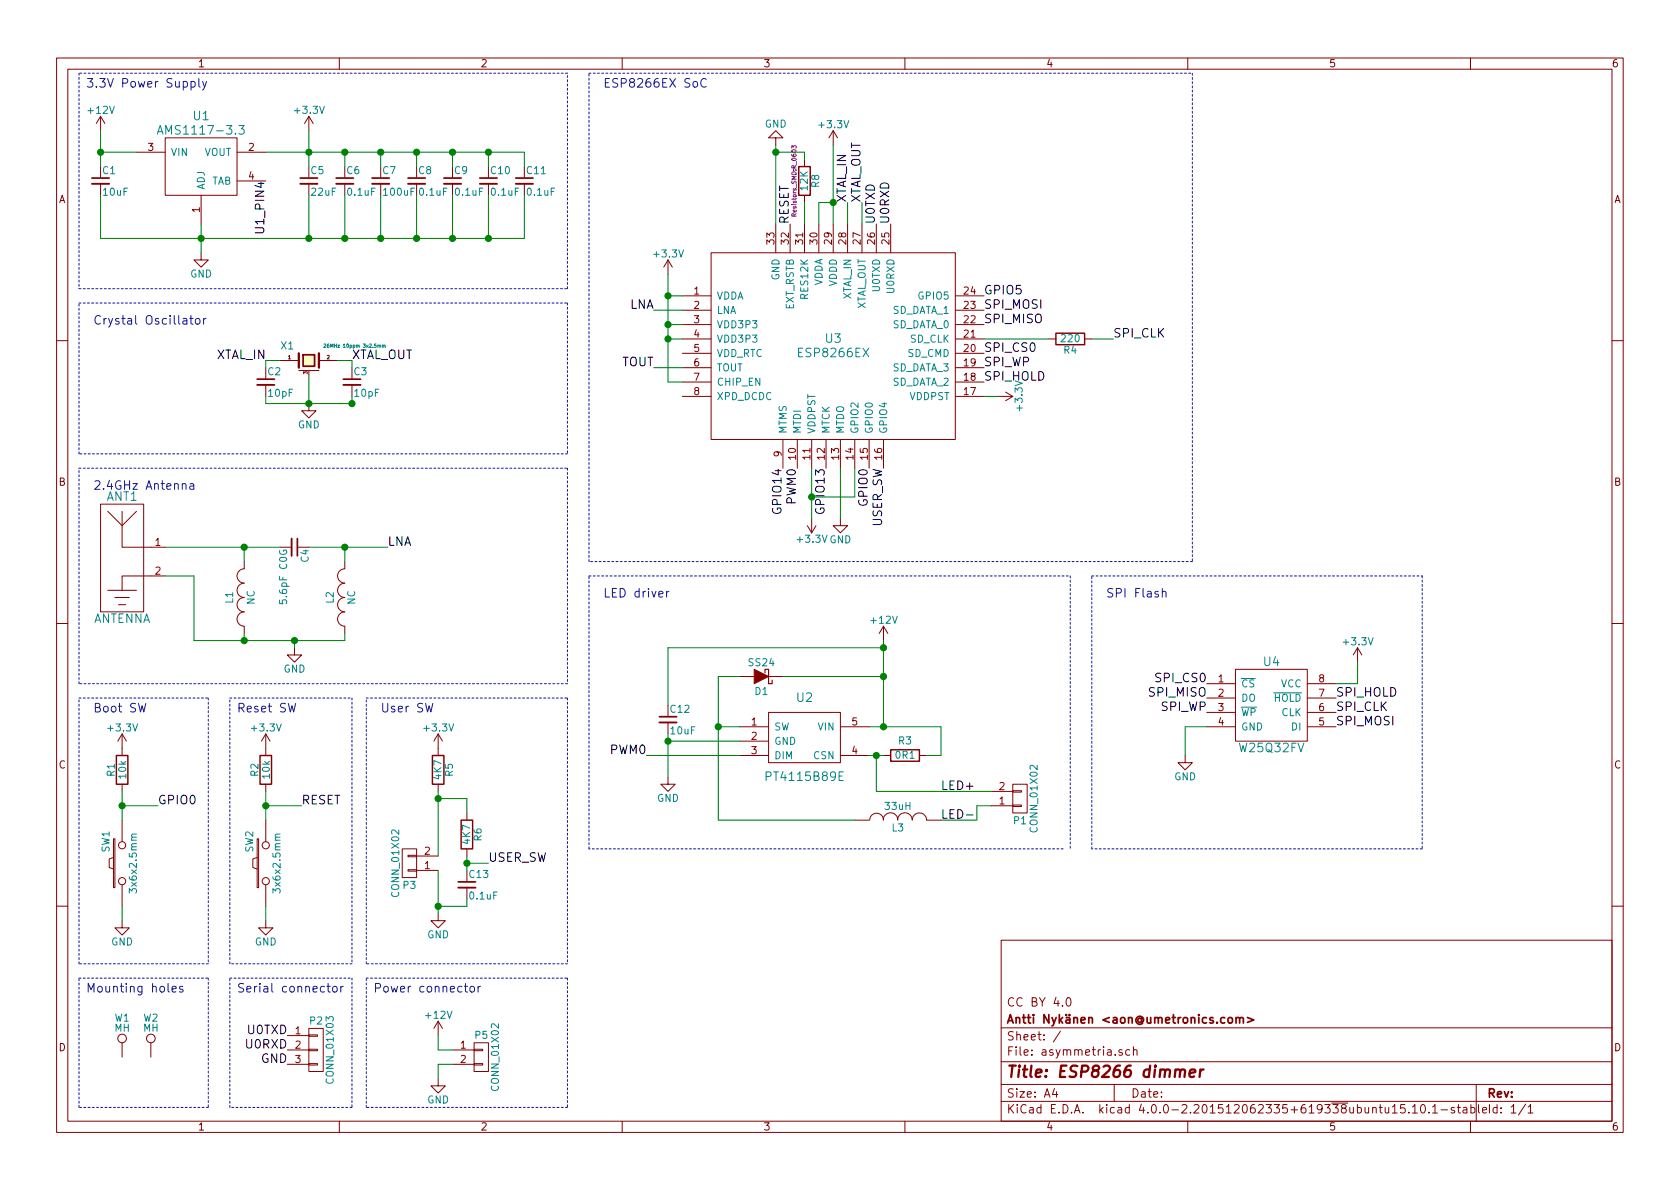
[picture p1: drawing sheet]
<svg xmlns="http://www.w3.org/2000/svg" width="297mm" height="210mm" viewBox="0 0 297 210" stroke-linecap="round" stroke-linejoin="round" font-family="sans-serif">
<g fill="none" stroke="#840000" stroke-width=".18">
<path d="M10 10.3h277v189.9h-277zM12 12.2h273v186.1h-273zM60 10.3v1.9M110 10.3v1.9M160 10.3v1.9M210 10.3v1.9M260 10.3v1.9M17.8 20.6l-.8 1.2M17.8 20.6v2.5M17.8 32.5v2M17.8 20.6l.7 1.2M24.1 26.9h5.1"/>
<path d="M29.2 24.4h12.7v10.1h-12.7zM35.6 34.5v5.1M41.9 26.9h5.1M41.9 32h5.1M54.6 20.6l-.8 1.2M54.6 20.6v2.5M54.6 32.5v2M54.6 20.6l.8 1.2M61 32.5v2M67.3 32.5v2M73.7 32.5v2M80 32.5v2"/>
<path d="M86.4 32.5v2M92.7 32.5v2M137.2 24.4h1.2l-1.2-1.3-1.3 1.3h1.3v1.2M137.2 39.6v5.1M139.7 39.6v5.1M142.2 28.2v1.3M142.2 34.5v1.3M142.2 39.6v5.1M144.8 39.6v5.1M147.3 23.1v2.5M147.3 39.6v5.1M147.3 23.1l-.7 1.3"/>
<path d="M147.3 23.1l.8 1.3M149.9 39.6v5.1M152.4 39.6v5.1M154.9 39.6v5.1M157.5 39.6v5.1M35.6 44.7v1.3h1.2l-1.2 1.2-1.3-1.2h1.3M118.1 46l-.8 1.2M118.1 46v2.5M118.1 46l.8 1.2M120.6 52.3h5.1M120.6 54.9h5.1M120.6 57.4h5.1"/>
<path d="M120.6 59.9h5.1M125.7 44.7h43.2v33h-43.2zM168.9 52.3h5.1M168.9 54.9h5.1M168.9 57.4h5.1M168.9 59.9h5.1M185.4 59.9h1.3M191.8 59.9h1.2M10 60.2h2M47 68.1v2M49.5 63.7h3.3M52.8 65.5h3.6"/>
<path d="M54.6 71.4v1.2h1.3l-1.3 1.3-1.3-1.3h1.3M56.4 63.7h3.3M62.2 68.1v2M120.6 62.5h5.1M120.6 65h5.1M120.6 67.6h5.1M120.6 70.1h5.1M138.4 77.7v5.1M141 77.7v5.1M143.5 77.7v5.1M146 77.7v5.1M148.6 77.7v5.1"/>
<path d="M151.1 77.7v5.1M153.7 77.7v5.1M156.2 77.7v5.1M168.9 62.5h5.1M168.9 65h5.1M168.9 67.6h5.1M168.9 70.1h5.1M176.5 70.1h2.6M177.8 69.3l1.3 .8M179.1 70.1l-1.3 .8M285 60.2h2M17.8 89.1h7.6v19.1h-7.6z"/>
<path d="M19 90.4l2.6 2.6v3.8h7.6M21.6 90.4v2.6l2.5-2.6M43.2 99.3v1.3a1.27 1.27 0 0 0-1.3 1.2 1.27 1.27 0 0 0 1.3 1.3 1.27 1.27 0 0 0-1.3 1.3 1.27 1.27 0 0 0 1.3 1.3 1.27 1.27 0 0 0-1.3 1.2 1.27 1.27 0 0 0 1.3 1.3 1.27 1.27 0 0 0-1.3 1.3 1.27 1.27 0 0 0 1.3 1.2v1.3M49.5 96.8h2.1M61 99.3v1.3a1.27 1.27 0 0 0-1.3 1.2 1.27 1.27 0 0 0 1.3 1.3 1.27 1.27 0 0 0-1.3 1.3 1.27 1.27 0 0 0 1.3 1.3 1.27 1.27 0 0 0-1.3 1.2 1.27 1.27 0 0 0 1.3 1.3 1.27 1.27 0 0 0-1.3 1.3 1.27 1.27 0 0 0 1.3 1.2v1.3M142.7 93l.8 1.2M143.5 91.7v2.5M144.3 93l-.8 1.2M148.6 91.7v1.3h1.3l-1.3 1.2-1.3-1.2h1.3M10 110.3h2M19 104.4h5.1M20.3 105.7h2.6"/>
<path d="M21 106.9h1.2M29.2 101.8h-7.6v2.6M52.1 114.5v1.3h1.2l-1.2 1.3-1.3-1.3h1.3M130.8 119.6h2.5M135.9 119.6h2.5M156.2 110.7v2.6M156.2 110.7l-.8 1.3M156.2 110.7l.8 1.3M218.4 118.4h12.7v12.7h-12.7zM240 114.5l-.7 1.3M240 114.5v2.6M240 114.5l.8 1.3"/>
<path d="M285 110.3h2M21.6 129.8v3.8M21.6 138.7v1.2M21.6 129.8l-.8 1.3M21.6 129.8l.8 1.3M47 129.8v3.8M47 138.7v1.2M47 129.8l-.8 1.3M47 129.8l.8 1.3M77.5 129.8v3.8M77.5 138.7v1.2M77.5 129.8l-.8 1.3"/>
<path d="M77.5 129.8l.7 1.3M118.1 137.4v1.3h1.3l-1.3 1.2-1.3-1.2h1.3M118.1 127.8v2M130.8 128.5h5.1M130.8 131.1h5.1M130.8 133.6h5.1M135.9 126h12.7v8.9h-12.7zM148.6 128.5h5.1M148.6 133.6h5.1M156.2 133.6h1.3M162.6 133.6h1.2M175.3 139.9h3.8"/>
<path d="M179.1 139.8h1.5v.3h-1.5zM179.1 138.7h2.5v5.1h-2.5zM209.5 133.6v1.3h1.3l-1.3 1.2-1.2-1.2h1.2M213.4 120.9h5M213.4 123.4h5M213.4 126h5M213.4 128.5h5M231.1 120.9h5.1M231.1 123.4h5.1M231.1 126h5.1M231.1 128.5h5.1M20.1 148.3h.2v8.7h-.2z"/>
<path d="M20.1 151.6l-.8 .3v1.5l.8 .3M21.6 145v3.8M21.6 156.5v3.8M45.5 148.3h.2v8.7h-.2zM45.5 151.6l-.8 .3v1.5l.8 .3M47 145v3.8M47 156.5v3.8M71.1 150.1h2.6v5.1h-2.6zM72.1 151.3h1.6v.2h-1.6zM72.1 153.8h1.6v.2h-1.6zM73.7 153.9h3.8M73.7 151.4h3.8"/>
<path d="M82.5 143.8v1.2M82.5 150.1v1.3M82.5 157v2M151.1 145h2.6M153.8 145a1.22 1.22 0 0 1 1.2-1.2 1.22 1.22 0 0 1 1.2 1.2M156.2 145a1.3 1.3 0 0 1 1.3-1.3 1.3 1.3 0 0 1 1.2 1.3M158.7 145a1.3 1.3 0 0 1 1.3-1.3 1.3 1.3 0 0 1 1.3 1.3 1.27 1.27 0 0 1 1.3-1.2 1.27 1.27 0 0 1 1.2 1.2M163.8 145h2.6M175.3 142.5h3.8M179.1 142.4h1.5v.2h-1.5zM10 160.2h2M21.6 162.8v1.3h1.3l-1.3 1.2-1.3-1.2h1.3"/>
<path d="M47 162.8v1.3h1.3l-1.3 1.2-1.3-1.2h1.3M77.5 161.5v1.3h1.2l-1.2 1.3-1.3-1.3h1.3M177 166.3h108v32h-108zM188.6 176.6l.2-.2a.81 .81 0 0 1 .6 .6 .81 .81 0 0 1-.2 .8l-.2 .1a.79 .79 0 0 1-.4-1.3zM285 160.2h2M21.6 184.4v2.5M26.7 184.4v2.5M50.8 183.1h3.8M50.8 185.7h3.8M50.8 188.2h3.8M54.6 188.1h1.5v.2h-1.5zM54.6 185.5h1.5v.3h-1.5z"/>
<path d="M54.6 183h1.5v.3h-1.5zM54.6 181.9h2.5v7.6h-2.5zM60 198.3v1.9M77.5 190.7v1.3h1.2l-1.2 1.3-1.3-1.3h1.3M77.5 180.6v2.5M77.5 180.6l-.8 1.3M77.5 180.6l.7 1.3M80 185.7h3.8M80 188.2h3.8M83.8 188.1h1.5v.2h-1.5zM83.8 185.5h1.5v.3h-1.5zM83.8 184.4h2.6v5.1h-2.6z"/>
<path d="M110 198.3v1.9M160 198.3v1.9M177 194.8h108M177 191.8h108M177 187.8h108M177 181.8h108M186.4 192.5l-.3 1h.9M186.8 193v1M187.5 182.3l-1.3 2M197 191.8v3M198.4 185.7a.37 .37 0 0 0-.6 .1l.1 .2 .5 .2 .1 .1-.3 .3-.4-.1M199.7 185.7l-.4-.1-.3 .3 .1 .6 .2 .1 .4-.1"/>
<path d="M200.4 185.7l.2-.1 .4 .1v.9M200.4 185.1v1.5M210 198.3v1.9M246.2 195.8l.4-.5v1.5M246.2 196.8h.8M248.4 195.3h-.7l-.1 .7 .2-.1 .5 .1 .2 .2-.1 .5-.2 .1-.6-.1M249.1 196.7v.1M249.7 195.8l.5-.5v1.5M249.7 196.8h.9M251.3 195.5l.2-.2a.81 .81 0 0 1 .6 .6 .81 .81 0 0 1-.3 .8l-.1 .1a.79 .79 0 0 1-.4-1.3zM252.7 196.7v.1M253.3 195.8l.4-.5v1.5"/>
<path d="M253.3 196.8h.9M254.8 196.3h1.1M257.1 195.9a.37 .37 0 0 0-.5 .1v.3l.5 .1 .1 .1-.2 .3-.4-.1M257.7 195.8h.5M257.9 195.3v1.3l.3 .2M258.7 195.9h.6l.1 .9M259.4 196.2l-.5 .1-.3 .2 .3 .3 .5-.1M260 198.3v1.9M260.1 195.9l.4-.1 .3 .3-.1 .6h-.6M260.1 195.3v1.5M261 191.8v6.5M261.4 195.3v1.3l.2 .2"/>
<path d="M262.1 196.3l.7-.1v-.3l-.4-.1-.3 .2 .1 .7h.6M269.7 195.2l-1.2 2M270.2 195.8l.4-.5v1.5M270.2 196.8h.8"/>
<circle cx="21.6" cy="149.5" r=".63"/>
<circle cx="21.6" cy="155.8" r=".63"/>
<circle cx="47" cy="149.5" r=".63"/>
<circle cx="47" cy="155.8" r=".63"/>
<circle cx="21.6" cy="183.6" r=".76"/>
<circle cx="26.7" cy="183.6" r=".76"/>
</g>
<path d="M52.8 62.5v2.5M56.4 62.5v2.5M208.7 189.4a.52 .52 0 0 1 .8-.2l-.1 1.2M210.3 189.8l1-.2v-.4l-.6-.1-.3 .3v.9l.1 .1 .6-.1M212.2 189.1l-.1 1.3M212.8 189.1a.54 .54 0 0 0-.6 .4" fill="none" stroke="#840000" stroke-width=".41"/>
<g fill="none" stroke="#840000" stroke-width=".3">
<path d="M16.3 31.5h3M53.1 31.5h3M59.4 31.5h3.1M65.8 31.5h3M72.1 31.5h3.1M78.5 31.5h3M84.8 31.5h3.1M91.2 31.5h3M45.5 67.1h3M53.6 62.7h2v2.1h-2zM60.7 67.1h3.1M52.6 95.2v3.1"/>
<path d="M116.6 126.7h3M81 156h3.1M218.5 179.9v1M220.5 179.9l1.2 .5-1.2 .4M217.2 180.1l.2-.2 .4 .2 .1 .5-.1 .2-.4 .1-.2-.1zM218.5 180.1l.2-.2 .4 .1 .1 .9M219.2 180.1a.36 .36 0 0 1 .3-.2 .36 .36 0 0 1 .3 .2v.8"/>
</g>
<g fill="none" stroke="#840000" stroke-width=".33">
<path d="M16.3 32.5h3M53.1 32.5h3M59.4 32.5h3.1M65.8 32.5h3M72.1 32.5h3.1M78.5 32.5h3M84.8 32.5h3.1M91.2 32.5h3M45.5 68.1h3M60.7 68.1h3.1M51.6 95.2v3.1M116.6 127.8h3"/>
<path d="M81 157h3.1"/>
</g>
<path d="M141.2 29.5h2.1v5h-2.1zM186.7 58.9h5.1v2.1h-5.1zM20.6 133.6h2v5.1h-2zM46 133.6h2v5.1h-2zM76.5 133.6h2v5.1h-2zM157.5 132.6h5.1v2h-5.1zM81.5 145h2.1v5.1h-2.1z" fill="none" stroke="#840000" stroke-width=".25"/>
<path d="M140 26.2v-.5l.3 .3 .1-.3 .3 .1v.4M140.4 38.2v-.3l-.3-.1-.1 .4h.8" fill="none" stroke="#840084" stroke-width=".18"/>
<path d="M53.6 62.7h2v2.1h-2z" fill="#ffffc2" stroke="#ffffc2" stroke-width=".18"/>
<path d="M27.8 23.7l.5-1.5 .5 1.5M27.9 23.3h.8M42.2 22.2h1l-.5 .6 .3 .1 .2 .2-.1 .5-.2 .1h-.5l-.2-.1M57.3 60.9l.2-.1 .1 .2-.4 .4h.4M67.6 61.1h.2l.1 .3M67.6 61v.4M67.9 61.1h.2v.3M149.1 136.5h-.7v1.5h.7M225.2 122.5h4.9M24.1 147.5l-.8 .1v.3l.1 .2M49.5 147.5l-.8 .1v.3l.1 .2" fill="none" stroke="#008484" stroke-width=".18"/>
<path d="M133.3 118.4l2.6 1.2-2.6 1.3z" fill="#840000" stroke="#840000" stroke-width=".18"/>
<path d="M135.3 119v-.6h.6v2.5h.6v-.6" fill="none" stroke="#840000" stroke-width=".2"/>
<path d="M170.9 144.1h1.1" fill="none" stroke="#000" stroke-width=".18"/>
<g fill="none" stroke="#008400" stroke-width=".18">
<path d="M17.8 23.1v6.4M17.8 34.5v7.7h74.9v-7.7M17.8 26.9h6.3M35.6 39.6v5.1M47 26.9h45.7v2.6M54.6 23.1v6.4M54.6 34.5v7.7M61 26.9v2.6M61 34.5v7.7M67.3 26.9v2.6M67.3 34.5v7.7M73.7 26.9v2.6"/>
<path d="M73.7 34.5v7.7M80 26.9v2.6M80 34.5v7.7M86.4 26.9v2.6M86.4 34.5v7.7M137.2 26.9h5v1.3M137.2 25.6v14M142.2 35.8v3.8M147.3 35.8h-2.5v3.8M147.3 25.6v14M149.9 35.8v3.8M152.4 35.8v3.8"/>
<path d="M115.6 54.9h5M118.1 52.3h2.5M118.1 48.5v19.1h2.5M118.1 59.9h2.5M118.1 57.4h2.5M174 59.9h11.4M193 59.9h3.8M47 70.1v1.3h15.2v-1.3M49.5 63.7h-2.5v1.3M54.6 66.3v5.1M59.7 63.7h2.5v1.3M115.6 65h5"/>
<path d="M174 70.1h2.5M29.2 96.8h20.3M43.2 96.8v2.5M54.6 96.8h14M61 96.8v2.5M143.5 82.8v8.9M148.6 82.8v8.9M151.1 82.8v5.1h-7.6M29.2 101.8h5.1v11.5h26.7v-1.3M43.2 112v1.3M52.1 113.3v1.2M130.8 119.6h-3.8v25.4h24.1"/>
<path d="M138.4 119.6h17.8M156.2 114.5h-38.1v10.2M156.2 113.3v15.2M240 117.1v3.8h-3.8M21.6 139.9v5.1M47 139.9v5.1M77.5 139.9v11.5M114.3 133.6h16.5M118.1 129.8v7.6M118.1 131.1h12.7M127 128.5h3.8M153.7 128.5h12.7v5.1h-2.6"/>
<path d="M153.7 133.6h2.5M154.9 133.6v6.3h20.4M213.4 128.5h-3.9v5.1M21.6 142.5h6.3M47 142.5h6.3M77.5 153.9v7.6M77.5 141.2h5v2.6M82.5 159v1.3h-5M82.5 151.4v2.5M82.5 152.6h3.9M175.3 142.5h-2.6v2.5h-6.3M21.6 160.3v2.5"/>
<path d="M47 160.3v2.5M77.5 183.1v2.6h2.5M80 188.2h-2.5v2.5"/>
</g>
<g fill="#008400" stroke="#008400" stroke-width=".25">
<circle cx="35.6" cy="42.2" r=".51"/>
<circle cx="17.8" cy="26.9" r=".51"/>
<circle cx="54.6" cy="26.9" r=".51"/>
<circle cx="137.2" cy="26.9" r=".51"/>
<circle cx="54.6" cy="42.2" r=".51"/>
<circle cx="118.1" cy="52.3" r=".51"/>
<circle cx="118.1" cy="57.4" r=".51"/>
<circle cx="118.1" cy="59.9" r=".51"/>
<circle cx="61" cy="26.9" r=".51"/>
<circle cx="61" cy="42.2" r=".51"/>
<circle cx="67.3" cy="26.9" r=".51"/>
<circle cx="67.3" cy="42.2" r=".51"/>
<circle cx="147.3" cy="35.8" r=".51"/>
<circle cx="54.6" cy="71.4" r=".51"/>
<circle cx="62.2" cy="71.4" r=".51"/>
<circle cx="73.7" cy="26.9" r=".51"/>
<circle cx="73.7" cy="42.2" r=".51"/>
<circle cx="43.2" cy="96.8" r=".51"/>
<circle cx="61" cy="96.8" r=".51"/>
<circle cx="43.2" cy="113.3" r=".51"/>
<circle cx="143.5" cy="87.9" r=".51"/>
<circle cx="21.6" cy="142.5" r=".51"/>
<circle cx="47" cy="142.5" r=".51"/>
<circle cx="156.2" cy="128.5" r=".51"/>
<circle cx="156.2" cy="119.6" r=".51"/>
<circle cx="154.9" cy="133.6" r=".51"/>
<circle cx="127" cy="128.5" r=".51"/>
<circle cx="156.2" cy="114.5" r=".51"/>
<circle cx="118.1" cy="131.1" r=".51"/>
<circle cx="77.5" cy="160.3" r=".51"/>
<circle cx="77.5" cy="141.2" r=".51"/>
<circle cx="82.6" cy="152.6" r=".51"/>
<circle cx="52.1" cy="113.3" r=".51"/>
<circle cx="80" cy="26.9" r=".51"/>
<circle cx="80" cy="42.2" r=".51"/>
<circle cx="86.4" cy="26.9" r=".51"/>
<circle cx="86.4" cy="42.2" r=".51"/>
</g>
<g fill="none" stroke="#0000c2" stroke-width=".18" stroke-dasharray=".3 .4">
<path d="M14 12.9v38.1M100.3 12.9h-86.3M104.1 12.9h106.7M210.8 12.9v86.4M14 51h86.3M14 53.6h86.3M100.3 51v-38.1M100.3 53.6v26.7M14 80.3v-26.7M14 82.8h86.3M100.3 80.3h-86.3M100.3 82.8v38.1"/>
<path d="M104.1 99.3v-86.4M210.8 99.3h-106.7M104.1 101.8h85.1M189.2 101.8v48.3M193 101.8h58.5M251.5 101.8v48.3M14 120.9v-38.1M14 123.4h22.8M36.8 123.4v47M40.6 123.4h21.6M62.2 123.4v47M64.8 123.4h35.5"/>
<path d="M100.3 120.9h-86.3M100.3 123.4v47M104.1 150.1v-48.3M188 150.1h-83.9M193 150.1v-48.3M251.5 150.1h-58.5M14 170.4v-47M14 173h22.8M36.8 170.4h-22.8M36.8 173v22.8M40.6 170.4v-47M40.6 173h21.6"/>
<path d="M62.2 170.4h-21.6M62.2 173v22.8M64.8 170.4v-47M64.8 173h35.5M100.3 170.4h-35.5M100.3 173v22.8M14 195.8v-22.8M36.8 195.8h-22.8M40.6 195.8v-22.8M62.2 195.8h-21.6M64.8 195.8v-22.8M100.3 195.8h-35.5"/>
</g>
<g fill="none" stroke="#0000c2" stroke-width=".18">
<path d="M33.8 14.5a.48 .48 0 0 1 .6 0v.8a.48 .48 0 0 1-.6 0M35.2 13.9v1.3l.2 .2M35.8 14.4l.4 1M36.5 14.4l-.5 1.4-.2 .1M124.9 14a.62 .62 0 0 0-.8 0 .62 .62 0 0 0-.2 .8 .58 .58 0 0 0 .3 .5 .58 .58 0 0 0 .7 0M33.6 56.3h.5M33.8 55.8v1.3l.3 .2M34.7 56.4l.4-.1 .3 .3v.4l-.3 .3-.4-.1-.2-.2v-.4zM36 56.3v1M36.4 56.3l-.3 .1-.1 .2M32.2 85.7l.1-.1a.36 .36 0 0 1 .6 .1v.8M33.6 85.6h.6l.1 .9"/>
<path d="M34.3 85.9h-.5a.3 .3 0 0 0-.3 .3 .3 .3 0 0 0 .3 .3h.5M117.9 104.6v1M118.3 104.6h-.3l-.1 .3M205.5 104.7l.1-.1a.36 .36 0 0 1 .6 .2v.8M205.5 104.1v1.5M24.5 124.4l.3 1.5 .3-1.1 .3 1.1 .4-1.5M51 124.4l.3 1.5 .3-1.1 .3 1.1 .4-1.5M75.2 124.4l.4 1.5 .3-1.1 .3 1.1 .3-1.5M30.4 174.9l.8-.1-.1-.3-.4-.1-.3 .2 .1 .8h.6M32.3 174.5l-.3-.1-.3 .2 .1 .2 .5 .2v.4h-.6M57.8 174.4h.6M58 173.9v1.3l.4 .2"/>
<path d="M58.9 174.6l.2-.2 .4 .2 .1 .6-.1 .2h-.4l-.2-.1zM60.2 174.4v1M60.7 174.4l-.3 .1-.2 .2M83.2 174.5l.4-.1 .3 .3v.5l-.3 .2h-.4l-.1-.2v-.5zM84.5 174.4v1M85 174.4l-.3 .1-.2 .2"/>
</g>
<text font-size="2.8" fill="#840000" x="178" y="190.5">Title: ESP8266 dimmer</text>
<g font-size="2.1" fill="#0000c2">
<text x="15.2" y="15.5">3.3V Power Supply</text>
<text x="106.7" y="15.5">ESP8266EX SoC</text>
<text x="16.5" y="57.4">Crystal Oscillator</text>
<text x="16.5" y="86.6">2.4GHz Antenna</text>
<text x="18.8" y="88.6">ANT1</text>
<text x="106.7" y="105.7">LED driver</text>
<text x="195.6" y="105.7">SPI Flash</text>
<text x="16.5" y="126">Boot SW</text>
<text x="41.9" y="126">Reset SW</text>
<text x="67.3" y="126">User SW</text>
<text x="15.2" y="175.5">Mounting holes</text>
<text x="41.9" y="175.5">Serial connector</text>
<text x="66" y="175.5">Power connector</text>
</g>
<g font-size="2.1" fill="#008484">
<text x="29" y="23.8">AMS1117-3.3</text>
<text x="34.2" y="21.3">U1</text>
<text x="141.4" y="63.2">ESP8266EX</text>
<text x="146" y="60.6">U3</text>
<text x="16.4" y="110.2">ANTENNA</text>
<text x="223.4" y="117.8">U4</text>
<text x="140.9" y="124.1">U2</text>
<text x="219.3" y="133">W25Q32FV</text>
<text x="135.9" y="138.1">PT4115B89E</text>
</g>
<g font-size="2.1">
<text x="149.6" y="35.8" transform="rotate(-90 149.6 35.8)">XTAL_IN</text>
<text x="152.1" y="35.8" transform="rotate(-90 152.1 35.8)">XTAL_OUT</text>
<text x="46.7" y="40.6" transform="rotate(-90 46.7 40.6)">U1_PIN4</text>
<text x="139.4" y="39.6" transform="rotate(-90 139.4 39.6)">RESET</text>
<text x="154.7" y="39.6" transform="rotate(-90 154.7 39.6)">U0TXD</text>
<text x="157.2" y="39.6" transform="rotate(-90 157.2 39.6)">U0RXD</text>
<text x="174" y="52.1">GPIO5</text>
<text x="111.2" y="54.6">LNA</text>
<text x="174" y="57.1">SPI_MISO</text>
<text x="174" y="54.6">SPI_MOSI</text>
<text x="196.8" y="59.7">SPI_CLK</text>
<text x="38.2" y="63.5">XTAL_IN</text>
<text x="62.2" y="63.5">XTAL_OUT</text>
<text x="109.8" y="64.8">TOUT</text>
<text x="174" y="62.2">SPI_CS0</text>
<text x="174" y="64.8">SPI_WP</text>
<text x="174" y="67.3">SPI_HOLD</text>
<text x="140.7" y="89.2" transform="rotate(-90 140.7 89.2)">PWM0</text>
<text x="153.4" y="89.3" transform="rotate(-90 153.4 89.3)">GPIO0</text>
<text x="138.2" y="90.5" transform="rotate(-90 138.2 90.5)">GPIO14</text>
<text x="145.8" y="90.5" transform="rotate(-90 145.8 90.5)">GPIO13</text>
<text x="156" y="93.3" transform="rotate(-90 156 93.3)">USER_SW</text>
<text x="68.6" y="96.5">LNA</text>
<text x="203.3" y="123.2">SPI_MISO</text>
<text x="204.6" y="120.6">SPI_CS0</text>
<text x="205.3" y="125.7">SPI_WP</text>
<text x="236.2" y="125.7">SPI_CLK</text>
<text x="236.2" y="123.2">SPI_HOLD</text>
<text x="236.2" y="128.3">SPI_MOSI</text>
<text x="107.9" y="133.3">PWM0</text>
<text x="27.9" y="142.2">GPIO0</text>
<text x="53.3" y="142.2">RESET</text>
<text x="166.4" y="139.7">LED+</text>
<text x="166.4" y="144.8">LED-</text>
<text x="86.4" y="152.4">USER_SW</text>
<text x="43.6" y="185.4">U0RXD</text>
<text x="43.8" y="182.9">U0TXD</text>
<text x="46.1" y="188">GND</text>
</g>
<g font-size="2.1" fill="#840000">
<text x="178" y="178">CC BY 4.0</text>
<text x="178" y="184">Sheet: /</text>
<text x="178" y="181">Antti Nykänen &lt;aon@umetronics.com&gt;</text>
<text x="178" y="186.7">File: asymmetria.sch</text>
<text x="178" y="196.9">KiCad E.D.A. kicad 4.0.0-2.201512062335+619338ubuntu15.10.1-stable</text>
<text x="178" y="194.1">Size: A4</text>
<text x="200" y="194.1">Date:</text>
<text x="263" y="194.1">Rev:</text>
<text x="263" y="196.9">Id: 1/1</text>
</g>
<g font-size="1.8" fill="#840000">
<text x="35" y="11.9">1</text>
<text x="85" y="11.9">2</text>
<text x="135" y="11.9">3</text>
<text x="185" y="11.9">4</text>
<text x="235" y="11.9">5</text>
<text x="285" y="11.9">6</text>
<text x="26.2" y="26.7">3</text>
<text x="44" y="26.7">2</text>
<text x="10.4" y="35.9">A</text>
<text x="44" y="31.7">4</text>
<text x="285.4" y="35.9">A</text>
<text x="35.3" y="37.6" transform="rotate(-90 35.3 37.6)">1</text>
<text x="136.9" y="43.1" transform="rotate(-90 136.9 43.1)">33</text>
<text x="139.4" y="43.1" transform="rotate(-90 139.4 43.1)">32</text>
<text x="142" y="43.1" transform="rotate(-90 142 43.1)">31</text>
<text x="144.5" y="43.1" transform="rotate(-90 144.5 43.1)">30</text>
<text x="147.1" y="43.1" transform="rotate(-90 147.1 43.1)">29</text>
<text x="149.6" y="43.1" transform="rotate(-90 149.6 43.1)">28</text>
<text x="152.1" y="43.1" transform="rotate(-90 152.1 43.1)">27</text>
<text x="154.7" y="43.1" transform="rotate(-90 154.7 43.1)">26</text>
<text x="157.2" y="43.1" transform="rotate(-90 157.2 43.1)">25</text>
<text x="122.7" y="52.1">1</text>
<text x="170.5" y="52.1">24</text>
<text x="122.7" y="54.6">2</text>
<text x="122.7" y="57.1">3</text>
<text x="122.7" y="59.7">4</text>
<text x="170.5" y="59.7">21</text>
<text x="170.5" y="57.1">22</text>
<text x="170.5" y="54.6">23</text>
<text x="122.7" y="62.2">5</text>
<text x="122.7" y="64.8">6</text>
<text x="170.5" y="62.2">20</text>
<text x="170.5" y="64.8">19</text>
<text x="122.7" y="67.3">7</text>
<text x="122.7" y="69.8">8</text>
<text x="170.5" y="69.8">17</text>
<text x="170.5" y="67.3">18</text>
<text x="138.2" y="80.7" transform="rotate(-90 138.2 80.7)">9</text>
<text x="140.7" y="81.2" transform="rotate(-90 140.7 81.2)">10</text>
<text x="143.3" y="81.2" transform="rotate(-90 143.3 81.2)">11</text>
<text x="145.8" y="81.2" transform="rotate(-90 145.8 81.2)">12</text>
<text x="148.3" y="81.2" transform="rotate(-90 148.3 81.2)">13</text>
<text x="150.9" y="81.2" transform="rotate(-90 150.9 81.2)">14</text>
<text x="153.4" y="81.2" transform="rotate(-90 153.4 81.2)">15</text>
<text x="156" y="81.2" transform="rotate(-90 156 81.2)">16</text>
<text x="10.4" y="85.9">B</text>
<text x="285.4" y="85.9">B</text>
<text x="27.5" y="96.5">1</text>
<text x="27.5" y="101.6">2</text>
<text x="215.4" y="120.6">1</text>
<text x="215.4" y="123.2">2</text>
<text x="215.4" y="125.7">3</text>
<text x="233.2" y="125.7">6</text>
<text x="233.2" y="123.2">7</text>
<text x="233.2" y="120.6">8</text>
<text x="132.9" y="128.3">1</text>
<text x="132.9" y="130.8">2</text>
<text x="150.6" y="128.3">5</text>
<text x="215.4" y="128.3">4</text>
<text x="233.2" y="128.3">5</text>
<text x="10.4" y="135.9">C</text>
<text x="132.9" y="133.3">3</text>
<text x="150.6" y="133.3">4</text>
<text x="285.4" y="135.9">C</text>
<text x="176.7" y="142.2">1</text>
<text x="176.7" y="139.7">2</text>
<text x="75.1" y="153.7">1</text>
<text x="75.1" y="151.1">2</text>
<text x="10.4" y="185.9">D</text>
<text x="52.2" y="182.9">1</text>
<text x="52.2" y="185.4">2</text>
<text x="81.4" y="185.4">1</text>
<text x="285.4" y="185.9">D</text>
<text x="52.2" y="188">3</text>
<text x="81.4" y="188">2</text>
<text x="35" y="199.9">1</text>
<text x="85" y="199.9">2</text>
<text x="135" y="199.9">3</text>
<text x="185" y="199.9">4</text>
<text x="235" y="199.9">5</text>
<text x="285" y="199.9">6</text>
</g>
<g font-size="1.8" fill="#008484">
<text x="15.7" y="20.1">+12V</text>
<text x="52.3" y="20.1">+3.3V</text>
<text x="135.2" y="22.5">GND</text>
<text x="145" y="22.7">+3.3V</text>
<text x="30.2" y="27.6">VIN</text>
<text x="36" y="27.6">VOUT</text>
<text x="18.2" y="30.8">C1</text>
<text x="18.3" y="34.6">10uF</text>
<text x="36.2" y="33.5" transform="rotate(-90 36.2 33.5)">ADJ</text>
<text x="37.3" y="32.6">TAB</text>
<text x="55" y="30.8">C5</text>
<text x="55.1" y="34.6">22uF</text>
<text x="61.3" y="30.8">C6</text>
<text x="61.5" y="34.6">0.1uF</text>
<text x="67.7" y="30.8">C7</text>
<text x="68" y="34.6">100uF</text>
<text x="74" y="30.8">C8</text>
<text x="74.2" y="34.6">0.1uF</text>
<text x="80.4" y="30.8">C9</text>
<text x="80.6" y="34.6">0.1uF</text>
<text x="86.8" y="30.8">C10</text>
<text x="86.9" y="34.6">0.1uF</text>
<text x="93.2" y="30.8">C11</text>
<text x="93.3" y="34.6">0.1uF</text>
<text x="142.8" y="33.6" transform="rotate(-90 142.8 33.6)">12K</text>
<text x="144.8" y="33.1" transform="rotate(-90 144.8 33.1)">R8</text>
<text x="115.8" y="45.5">+3.3V</text>
<text x="33.6" y="49.1">GND</text>
<text x="126.7" y="53">VDDA</text>
<text x="137.8" y="49.7" transform="rotate(-90 137.8 49.7)">GND</text>
<text x="142.9" y="52.6" transform="rotate(-90 142.9 52.6)">RES12K</text>
<text x="145.4" y="50.7" transform="rotate(-90 145.4 50.7)">VDDA</text>
<text x="148" y="50.7" transform="rotate(-90 148 50.7)">VDDD</text>
<text x="150.5" y="53.1" transform="rotate(-90 150.5 53.1)">XTAL_IN</text>
<text x="155.6" y="51.5" transform="rotate(-90 155.6 51.5)">U0TXD</text>
<text x="158.1" y="51.7" transform="rotate(-90 158.1 51.7)">U0RXD</text>
<text x="162.5" y="53">GPIO5</text>
<text x="126.7" y="55.5">LNA</text>
<text x="126.7" y="58">VDD3P3</text>
<text x="140.3" y="55" transform="rotate(-90 140.3 55)">EXT_RSTB</text>
<text x="153" y="55.1" transform="rotate(-90 153 55.1)">XTAL_OUT</text>
<text x="157.6" y="58">SD_DATA_0</text>
<text x="157.6" y="55.5">SD_DATA_1</text>
<text x="49.7" y="61.8">X1</text>
<text x="126.7" y="60.6">VDD3P3</text>
<text x="126.7" y="63.1">VDD_RTC</text>
<text x="126.7" y="65.7">TOUT</text>
<text x="157.6" y="65.7">SD_DATA_3</text>
<text x="160.4" y="63.1">SD_CMD</text>
<text x="160.8" y="60.6">SD_CLK</text>
<text x="187.8" y="60.5">220</text>
<text x="188.1" y="62.5">R4</text>
<text x="47.4" y="66.3">C2</text>
<text x="47.5" y="70.1">10pF</text>
<text x="62.6" y="66.3">C3</text>
<text x="62.8" y="70.1">10pF</text>
<text x="126.7" y="68.2">CHIP_EN</text>
<text x="126.7" y="70.7">XPD_DCDC</text>
<text x="157.6" y="68.2">SD_DATA_2</text>
<text x="160.7" y="70.7">VDDPST</text>
<text x="52.7" y="75.7">GND</text>
<text x="139.1" y="76.7" transform="rotate(-90 139.1 76.7)">MTMS</text>
<text x="141.6" y="76.7" transform="rotate(-90 141.6 76.7)">MTDI</text>
<text x="144.1" y="76.7" transform="rotate(-90 144.1 76.7)">VDDPST</text>
<text x="146.7" y="76.7" transform="rotate(-90 146.7 76.7)">MTCK</text>
<text x="149.2" y="76.7" transform="rotate(-90 149.2 76.7)">MTDO</text>
<text x="151.8" y="76.7" transform="rotate(-90 151.8 76.7)">GPIO2</text>
<text x="154.3" y="76.7" transform="rotate(-90 154.3 76.7)">GPIO0</text>
<text x="156.8" y="76.7" transform="rotate(-90 156.8 76.7)">GPIO4</text>
<text x="180.8" y="72.4" transform="rotate(-90 180.8 72.4)">+3.3V</text>
<text x="141.1" y="96">+3.3V GND</text>
<text x="54.6" y="99.4" transform="rotate(-90 54.6 99.4)">C4</text>
<text x="41.2" y="106.7" transform="rotate(-90 41.2 106.7)">L1</text>
<text x="45" y="106.9" transform="rotate(-90 45 106.9)">NC</text>
<text x="50.7" y="106.4" transform="rotate(-90 50.7 106.4)">5.6pF C0G</text>
<text x="59" y="106.7" transform="rotate(-90 59 106.7)">L2</text>
<text x="62.8" y="106.9" transform="rotate(-90 62.8 106.9)">NC</text>
<text x="154.1" y="110.3">+12V</text>
<text x="50.1" y="118.9">GND</text>
<text x="132.5" y="117.8">SS24</text>
<text x="237.7" y="114.1">+3.3V</text>
<text x="133.5" y="122.9">D1</text>
<text x="219.5" y="121.5">CS</text>
<text x="219.5" y="124.1">DO</text>
<text x="225.1" y="124.1">HOLD</text>
<text x="226.4" y="121.5">VCC</text>
<text x="19.3" y="129.3">+3.3V</text>
<text x="44.7" y="129.3">+3.3V</text>
<text x="75.1" y="129.3">+3.3V</text>
<text x="118.6" y="126">C12</text>
<text x="118.6" y="129.8">10uF</text>
<text x="136.9" y="129.2">SW</text>
<text x="136.9" y="131.7">GND</text>
<text x="144.6" y="129.2">VIN</text>
<text x="158.9" y="131.6">R3</text>
<text x="219.5" y="126.6">WP</text>
<text x="219.5" y="129.2">GND</text>
<text x="226.5" y="126.6">CLK</text>
<text x="228.3" y="129.2">DI</text>
<text x="20.3" y="137.3" transform="rotate(-90 20.3 137.3)">R1</text>
<text x="22.3" y="137.6" transform="rotate(-90 22.3 137.6)">10k</text>
<text x="45.7" y="137.3" transform="rotate(-90 45.7 137.3)">R2</text>
<text x="47.7" y="137.6" transform="rotate(-90 47.7 137.6)">10k</text>
<text x="78" y="137.8" transform="rotate(-90 78 137.8)">4K7</text>
<text x="80.1" y="137.3" transform="rotate(-90 80.1 137.3)">R5</text>
<text x="136.9" y="134.2">DIM</text>
<text x="143.8" y="134.2">CSN</text>
<text x="158.4" y="134.2">0R1</text>
<text x="207.6" y="138">GND</text>
<text x="116.2" y="141.8">GND</text>
<text x="156.6" y="143.2">33uH</text>
<text x="83.1" y="149.2" transform="rotate(-90 83.1 149.2)">4K7</text>
<text x="85.1" y="148.7" transform="rotate(-90 85.1 148.7)">R6</text>
<text x="157.7" y="147">L3</text>
<text x="179.3" y="145.7">P1</text>
<text x="183.4" y="146.9" transform="rotate(-90 183.4 146.9)">CONN_01X02</text>
<text x="19.4" y="150.7" transform="rotate(-90 19.4 150.7)">SW1</text>
<text x="44.8" y="150.7" transform="rotate(-90 44.8 150.7)">SW2</text>
<text x="83" y="155.2">C13</text>
<text x="24.2" y="157.4" transform="rotate(-90 24.2 157.4)">3x6x2.5mm</text>
<text x="49.6" y="157.4" transform="rotate(-90 49.6 157.4)">3x6x2.5mm</text>
<text x="70.6" y="158.3" transform="rotate(-90 70.6 158.3)">CONN_01X02</text>
<text x="71.3" y="157.2">P3</text>
<text x="83.1" y="159">0.1uF</text>
<text x="19.6" y="167.2">GND</text>
<text x="45" y="167.2">GND</text>
<text x="75.5" y="165.9">GND</text>
<text x="20.2" y="182.4">MH</text>
<text x="20.3" y="180.6">W1</text>
<text x="25.3" y="182.4">MH</text>
<text x="25.3" y="180.6">W2</text>
<text x="54.8" y="181.1">P2</text>
<text x="75.4" y="180.1">+12V</text>
<text x="84" y="183.7">P5</text>
<text x="59" y="191.3" transform="rotate(-90 59 191.3)">CONN_01X03</text>
<text x="75.5" y="195.1">GND</text>
<text x="88.2" y="192.6" transform="rotate(-90 88.2 192.6)">CONN_01X02</text>
</g>
<text font-size="1.1" fill="#840084" x="140.8" y="37.9" transform="rotate(-90 140.8 37.9)">Resistors_SMD:R_0603</text>
<g font-size=".9" fill="#840000">
<text x="51" y="63.5">1</text>
<text x="57.8" y="63.5">2</text>
<text x="54.4" y="66.1" transform="rotate(-90 54.4 66.1)">3</text>
</g>
<text font-size=".8" x="58" y="61.5">26MHz 10ppm 3x2.5mm</text>
</svg>
